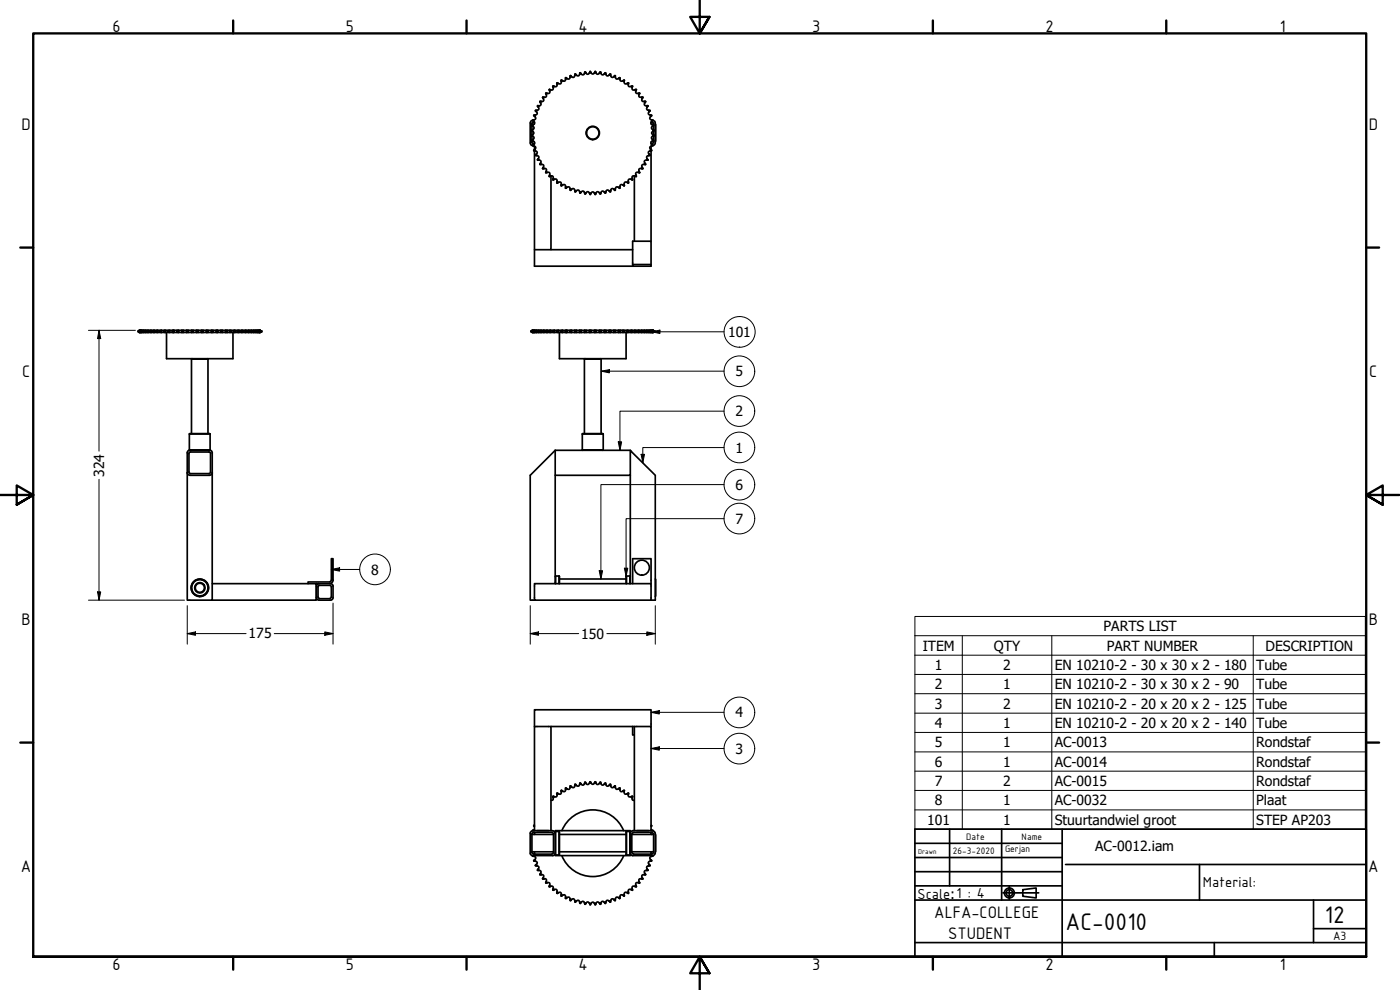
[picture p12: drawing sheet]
<svg xmlns="http://www.w3.org/2000/svg" width="420mm" height="297mm" viewBox="0 0 420 297" stroke-linecap="round" stroke-linejoin="round" font-family="sans-serif">
<!-- layer: Visible (ANSI) -->
<g fill="none" stroke="#000" stroke-width=".51">
<path d="M159.6 37.7v1.3M159.6 39.3v1.2M159.6 37.3h.7M159.8 39v.3M159.8 36.1l-.5 .3-.2 .5v6l.3 .6 .5 .3M159.9 36l.2 .4M159.9 39.4a.61 .61 0 0 1 .2 .8 .61 .61 0 0 1-.7 .4l.1 .1a.73 .73 0 0 1 .6 1l-.1 .1M159.9 37.5v.3M160 37.9a.62 .62 0 0 1 .2 .8 .62 .62 0 0 1-.8 .3l.5 .4M160.1 36.4l.4 .6-.4 .4M160.1 37.4l-.5 .2 .4 .3M160.1 34.7l.4 .2"/>
<path d="M160.2 36l-.1 .4M160.2 34.5h.3M160.2 34.5v.2M160.4 36.6l-.7 .2-.1 .7M160.5 34.9a.63 .63 0 0 1 .2 .9 .63 .63 0 0 1-.9 .2M160.6 34.5l-.1 .4M160.7 33.3l.2 .2M160.9 33.5a.58 .58 0 0 1 .3 .7 .58 .58 0 0 1-.7 .3M161.1 33.1l-.2 .4M161.4 31.7h.3M161.4 31.7l-.1 .1a.7 .7 0 0 1 .4 .7 .7 .7 0 0 1-.5 .6h-.5v.2M161.7 31.8l-.2 .3"/>
<path d="M162.1 30.4l.1 .4M162.2 30.8l.1 .1M162.2 30.9l.1 .6-.6 .2M162.4 30.5l-.2 .3M162.9 29.1l.1 .4M163 29.5l.1 .1M163.1 29.7a.59 .59 0 0 1-.2 .8 .59 .59 0 0 1-.8-.2M163.3 29.2l-.3 .3M163.9 27.9v.6a.59 .59 0 0 1-.2 .7 .59 .59 0 0 1-.8-.1M163.9 27.9l.4 .2M164.2 28l-.3 .3M165 27.3l-.1 .6-.5 .1"/>
<path d="M165.2 26.9l-.3 .3M166.3 25.9l-.3 .3M166.4 26l-.4-.2a.81 .81 0 0 1-.5 1.2l-.6-.2 .1 .6M167.5 25l-.3 .2M167.6 25.1l-.4-.2a.78 .78 0 0 1-.6 1.1l-.1-.1M168.5 24.6l-.3 .5h-.5M168.5 24.4v.2M168.8 24.2l-.3 .2M168.9 24.3l-.4-.3v.4M169.7 23.4v.5M169.7 23.4l.5 .2M169.7 23.8l-.2 .5-.6-.1"/>
<path d="M170.1 23.5l-.3 .2M171.1 23.2l-.3 .5-.6-.1M171.1 22.7v.5M171.5 22.9l-.4 .2M172.7 22.1l.2 .4a.63 .63 0 0 0 .9 .2 .63 .63 0 0 0 .2-.9l.4 .4M172.7 22.2h-.2a.68 .68 0 0 1-.3 1 .68 .68 0 0 1-.9-.5h-.2M172.9 22.5l-.4 .1M174.4 22.1l-.4 .1M175.8 21.9h-.3M177 21.8l.2-.4a.67 .67 0 0 0 .7 .8 .67 .67 0 0 0 .7-.7l.2-.1a.59 .59 0 0 0 .2 .8 .59 .59 0 0 0 .8-.2M177 21.8a.64 .64 0 0 1-.8 .5 .64 .64 0 0 1-.5-.7h-.1a.69 .69 0 0 1-.3 .7 .69 .69 0 0 1-.8-.1M177.3 21.8h-.3"/>
<path d="M178.5 21.8h.3M179.8 22l.3-.4 .3 .5M180 21.9h.3M181.4 22.1l.4 .1M181.6 21.8l.2 .1M181.6 21.8a.62 .62 0 0 1-.5 .6 .62 .62 0 0 1-.7-.3M181.7 21.8a.69 .69 0 0 0 .5 1 .69 .69 0 0 0 .9-.7M182.9 22.5l.3 .1M183.1 22.2h.2M183.3 22.2l.2 .9 .3 .1 .4-.2M184.3 22.9l.4 .2M184.7 22.7v.5"/>
<path d="M184.7 22.7l-.6 .3M184.7 23.2l.3 .5 .6-.1M185.5 23.6l.6-.2v.5M185.7 23.5l.3 .2M186.1 23.8l.2 .5 .6-.1M186.9 24.3l.4-.3v.4M187 24.2l.3 .2M187.3 24.4v.2M187.3 24.6l.2 .5h.6M188.3 25l.3 .3M188.7 24.9a.68 .68 0 0 0 0 1 .68 .68 0 0 0 1-.1l.2 .1-.2 .2M188.7 24.9l-.5 .2"/>
<path d="M189.5 25.9l.3 .3M189.7 26.1l.1 .8 .6 .1M190.6 26.9h.4l-.2 .5M190.6 26.9l-.2 .1M190.6 26.9l.2 .3M190.8 27.3l.1 .6 .5 .1M191.6 28l.3 .3M191.9 27.9l-.4 .2M191.9 27.9l.1 .1a.66 .66 0 0 0-.3 .7 .66 .66 0 0 0 .6 .5h.2M192.5 29.2l.3 .3M192.7 29.7a.59 .59 0 0 0 .2 .8 .59 .59 0 0 0 .8-.2M192.8 29.1l-.3 .1"/>
<path d="M192.9 29.1l.1 .2-.3 .3M193.4 30.5l.2 .3M193.5 30.8a.56 .56 0 0 0-.1 .7 .56 .56 0 0 0 .7 .2M193.7 30.4l-.2 .4M194.1 31.8l.2 .3M194.2 32.2a.58 .58 0 0 0 .1 .8 .58 .58 0 0 0 .7 .1M194.4 31.7l-.2 .5M194.4 31.7h-.3M194.7 33.1l.2 .4M194.9 33.5a.57 .57 0 0 0-.3 .6 .57 .57 0 0 0 .6 .4M195 33.1l.1 .2M195.1 33.3l-.2 .2"/>
<path d="M195.2 34.5h.3l-.2 .4M195.2 34.5l.1 .4M195.3 34.9a.57 .57 0 0 0-.3 .7 .57 .57 0 0 0 .6 .4M195.4 36.6l.6 .2 .2 .7h-.3M195.5 37.3h.7M195.6 36l.4 .2M195.6 36l.1 .4M195.7 36.4l-.4 .6 .4 .4M195.7 37.4l.2 .1M195.8 37.9l-.3 .5 .4 .4M195.8 38.8l.5 .2-.3 .3M195.9 37.5v.3"/>
<path d="M195.9 37.8l-.1 .1M195.9 39.4l-.3 .5 .4 .5M196 36.1l.5 .3 .2 .5v6l-.4 .6-.7 .3M196 36.2l-.3 .2M196 39v.3M196 39.3l-.1 .1M196.2 37.7v1.3M196.2 39.3v1.2M196.2 37.5l-.3 .3M196.7 37.3v5.2M159.6 42.3l.1 .6 .7 .3M159.6 40.8v1.2"/>
<path d="M159.6 42.5h.7M159.8 40.5v.3M159.8 43.7a.66 .66 0 0 1 .9 .3 .66 .66 0 0 1-.2 .9M159.9 42v.3M160 41.8l-.4 .3 .5 .3M160.1 42.4l.4 .4-.4 .6M160.1 43.4l-.3 .1M160.1 43.4l.1 .4M160.2 45.1v.1M160.2 45.3h.5M160.4 45.3v34.6h29.5M160.4 43.9v1"/>
<path d="M160.5 44.9l-.4 .2M160.5 44.9l.1 .3M160.7 46.5v.2h.5M160.7 45.3l.4 .2 .1 .3-.5 .7M160.9 46.3l.2 .4M161.2 46.7a.62 .62 0 0 1 .5 .6 .62 .62 0 0 1-.4 .6l.1 .2M161.4 48.1h.5M161.5 47.7l.2 .3M161.8 48.1l.5 .2-.1 .6M162 49.3l.1 .1M162.2 49l-.2 .3M162.2 49l.2 .3"/>
<path d="M162.3 48.9l-.1 .1M162.6 49.3l-.5 .1M162.6 49.3l.5 .2v.6M162.9 50.7a.59 .59 0 0 1 .8-.2 .59 .59 0 0 1 .2 .8M163 50.3l-.1 .4M163 50.3l.2 .3M163.1 50.2l-.1 .1M163.9 51.5l.3 .3M164 51.3l-.1 .6M164.1 51.7l-.2 .2M164.1 51.7h.2M164.4 51.7l.5 .1 .1 .6"/>
<path d="M164.9 53a.66 .66 0 0 1 1-.1 .66 .66 0 0 1 0 1M164.9 52.6v.4M164.9 52.6l.3 .2M165 52.4l-.1 .2M165.4 52.8v22.1h-5M166 53.6l.3 .2M166.3 53.8l-.4 .1M166.4 53.8h-.1M166.5 53.8a.62 .62 0 0 1 .7 .3 .62 .62 0 0 1-.1 .7h.4M167.2 54.5l.3 .3M167.6 54.7l-.1 .1M167.7 54.7h.5l.3 .7"/>
<path d="M168.5 55.4l.3 .2M168.5 55.4v.4l.4-.3M168.9 55.5a.61 .61 0 0 1 .8 .1 .61 .61 0 0 1 0 .8M169.8 56.1l.3 .2M170.1 56.2a.62 .62 0 0 1 .7-.1 .62 .62 0 0 1 .3 .6M170.1 56.2l-.2 .3-.2-.1M171.1 56.7l.4 .2M171.1 56.7l.2 .4M172.5 57a.61 .61 0 0 0-.7-.4 .61 .61 0 0 0-.5 .5M172.5 57.1l.2 .5M172.5 57.2l.4 .1M173 57.2l-.3 .4"/>
<path d="M173 57.2a.58 .58 0 0 1 .8 0 .58 .58 0 0 1 .2 .7l.2 .1 .2-.3M174 57.6l.4 .1M174.4 57.6v.1M174.5 57.6a.6 .6 0 0 1 .7-.2 .6 .6 0 0 1 .3 .8M175.5 57.9h.3M175.8 57.9a.59 .59 0 0 1 .7-.4 .59 .59 0 0 1 .5 .5M175.8 57.9l-.3 .3M177 58h.3M177 58v.3M177 58.3h.2M177.2 58.3a.67 .67 0 0 1 .7-.7 .67 .67 0 0 1 .7 .7M178.7 58.3h-.1"/>
<path d="M178.8 58v.3M178.8 58h-.3M179.8 57.8l-.5-.3-.5 .5M179.8 57.8l.5 .4M180.3 57.9h-.4M180.4 57.7l-.1 .5M181.4 57.7l-.6-.4-.4 .4M181.4 57.7l.2 .3M181.8 57.9l-.2 .1M181.8 57.6l-.4 .1M182.7 57.2a.62 .62 0 0 0-.7 0 .62 .62 0 0 0-.3 .7M182.8 57.2l.3 .4"/>
<path d="M183.2 57.2l-.3 .1M183.2 57.5l-.1 .1M183.3 57.1v.4M184.1 56.8l.4 .3M184.2 56.8l-.6-.2-.3 .4M184.7 56.7l-.4 .2M184.7 56.6v.4M184.7 57l-.2 .1M185.7 56.2l-.7-.1-.3 .5M186 56.1l-.3 .2M186.9 55.5l-.4-.1-.3 .1-.1 .9-.4-.2M187.3 55.4v.4l-.4-.3"/>
<path d="M187.3 55.4l-.3 .2M188.1 54.7h-.6l-.2 .7M188.2 54.7l.1 .1M188.3 54.8l.4 .1M188.6 54.5l-.3 .3M189.7 53.6l.2 .3M189.8 53.6l-.3 .3M189.9 53.9l-.1 .1a.7 .7 0 0 0-.7-.3 .7 .7 0 0 0-.5 .6l.1 .5M190.4 52.8v19.6M190.4 52.8l-.6 .1-.1 .7M190.8 52.4l.1 .2M190.8 52.6l-.2 .2"/>
<path d="M190.9 52.6v.4l-.5-.2M191.4 51.7l-.5 .1-.1 .6M191.5 51.7h.1M191.6 51.7l.3 .2M191.8 51.3v.2M191.8 51.5l.1 .4M191.8 51.5l-.2 .3M192.5 50.6l-.7 .1v.6M192.5 50.6l.3 .1M192.8 50.3l-.3 .3M193.2 49.3a.61 .61 0 0 0-.6 .5 .61 .61 0 0 0 .4 .7l-.1 .2M193.2 49.3l.5 .1"/>
<path d="M193.5 49l.2 .4M193.6 49l-.2 .3M193.9 48.1l-.5 .2 .1 .7M193.9 48.1h.5M194.2 47.5l.2 .6M194.3 47.7l-.2 .3M194.6 46.7h.4M194.6 46.7l-.5 .3 .1 .6M194.9 46.3l-.2 .4M195 45.3l-.3 .2-.1 .3 .5 .7-.1 .2M195.3 44.9l-.1 .3M195.3 44.9l.2 .4h-.4"/>
<path d="M195.4 43.9v1M195.4 45.3v27.1M195.5 42.5h.7M195.6 43.8a.57 .57 0 0 0-.6 .4 .57 .57 0 0 0 .3 .7M195.7 43.4l-.1 .4M195.7 42.4l.5-.1v.4l-.2 .3-.6 .2M195.7 43.4l.3 .1M195.7 42.4l-.4 .4 .4 .6M195.8 41.8l.1 .2M195.9 40.9l-.4 .4 .3 .5M195.9 42l.3 .3M195.9 42v.3"/>
<path d="M196 40.5v.3M196 40.4l.3 .4-.5 .1M196.2 40.8v1.2M165.4 74.9h24.5M189.9 79.4h5.5v.5h-5.5v-7.5h5.5v7M41.5 99.6l.3 .1h36.3l.3-.1M41.5 99.3l.3-.2h36.3l.3 .2M41.5 99.3v.3M41.5 99.6l.3 .1M41.8 99.6h.1M41.8 99.2l-.3 .1M41.8 99.3v.3"/>
<path d="M41.8 99.7h.1M41.8 99.3l.4-.2v.6l-.4-.1M42 99.2l-.3 .1 .3 .4-.2-.4M42.3 99.6l.2 .1M42.3 99.3l.3-.2v.6l-.3-.1M42.3 99.3v.3M42.4 99.1v.1M42.4 99.7h.1M42.5 99.1l-.2 .2M42.7 99.3h.1M42.7 99.6h.1M42.7 99.6l.3 .1"/>
<path d="M42.8 99.1v.6M42.8 99.3l.3-.2v.6l-.3-.1M43 99.1l-.3 .2M43.3 99.1v.6M43.4 99.6l.2 .1M43.4 99.3l.4-.2v.6l-.4-.1M43.4 99.3v.3M43.6 99.1l-.2 .2M43.9 99.1v.6M44.1 99.3h.1M44.1 99.6h.1M44.1 99.6l.2 .1"/>
<path d="M44.1 99.3v.3M44.1 99.3l.3-.2v.6l-.3-.1M44.3 99.1l-.2 .2M44.6 99.1v.6M44.9 99.3h.1M44.9 99.6h.1M44.9 99.6l.2 .1M44.9 99.3v.3M45 99.3l.3-.2v.6l-.3-.1M45 99.3v.3M45.1 99.1l-.2 .2M45.5 99.1v.6"/>
<path d="M45.8 99.3h.1M45.8 99.6h.1M45.8 99.6l.2 .1M45.8 99.3v.3M45.9 99.3l.3-.2v.6l-.3-.1M45.9 99.3v.3M46 99.1l-.2 .2M46.4 99.1v.6M46.9 99.3h.1M46.9 99.6h.1M46.9 99.6l.1 .1M46.9 99.3v.3"/>
<path d="M47 99.1l-.1 .2M47 99.3l.2-.2v.6l-.2-.1M47 99.3v.3M47.4 99.1v.6M47.9 99.3h.2M47.9 99.6h.2M47.9 99.6l.2 .1M47.9 99.3v.3M48.1 99.1l-.2 .2M48.1 99.3l.3-.2v.6l-.3-.1M48.1 99.3v.3M48.5 99.1v.6"/>
<path d="M49.1 99.3h.2M49.1 99.6h.2M49.1 99.6l.2 .1M49.1 99.3v.3M49.3 99.1l-.2 .2M49.3 99.3l.2-.2v.6l-.2-.1M49.3 99.3v.3M49.7 99.1v.6M50 99.7v7.9h19.9v-7.9M50.4 99.3h.2M50.4 99.6h.2M50.4 99.6l.1 .1"/>
<path d="M50.4 99.3v.3M50.5 99.1l-.1 .2M50.6 99.3l.2-.2v.6l-.2-.1M50.6 99.3v.3M51 99.1v.6M51.8 99.3h.1M51.8 99.6h.1M51.8 99.6v.1M51.8 99.3v.3M51.8 99.1v.2M51.9 99.3l.2-.2v.6l-.2-.1M51.9 99.3v.3"/>
<path d="M52.3 99.1v.6M53.1 99.3h.2M53.1 99.6h.2M53.1 99.1v.6M53.3 99.3l.2-.2v.6l-.2-.1M53.3 99.3v.3M53.7 99.1v.6M54.5 99.1v.6M54.6 99.3h.2M54.6 99.6h.2M54.6 99.1v.6M54.8 99.3l.1-.2v.6l-.1-.1"/>
<path d="M54.8 99.3v.3M55.1 99.1v.6M56.1 99.3h.2M56.1 99.6h.2M56.1 99.3l-.1-.2v.6l.1-.1M56.1 99.3v.3M56.3 99.3l.1-.2v.6l-.1-.1M56.3 99.3v.3M56.5 99.1v.6M57.5 99.1v.6M57.6 99.3h.2M57.6 99.6h.2"/>
<path d="M57.6 99.3l-.1-.2v.6l.1-.1M57.6 99.3v.3M57.8 99.3l.1-.2v.6l-.1-.1M57.8 99.3v.3M58 99.1v.6M58.9 99.1v.6M59.1 99.3h.2M59.1 99.6h.2M59.1 99.3l-.1-.2v.6l.1-.1M59.1 99.3v.3M59.3 99.3l.1-.2v.6l-.1-.1M59.3 99.3v.3"/>
<path d="M59.5 99.1v.6M60.4 99.1v.6M60.6 99.3h.2M60.6 99.6h.2M60.6 99.3l-.1-.2v.6l.1-.1M60.6 99.3v.3M60.8 99.3l.1-.2v.6l-.1-.1M60.8 99.3v.3M61.9 99.1v.6M62.1 99.3h.2M62.1 99.6h.2M62.1 99.3l-.1-.2v.6l.1-.1"/>
<path d="M62.1 99.3v.3M62.3 99.3l.1-.2v.6l-.1-.1M62.3 99.3v.3M62.4 99.1v.6M63.4 99.1v.6M63.6 99.3l.3-.2v.6l-.3-.1M63.6 99.3l-.1-.2v.6l.1-.1M63.6 99.3v.3M64.8 99.1v.6M65.1 99.3h.2M65.1 99.6h.2M65.1 99.3l-.1-.2v.6l.1-.1"/>
<path d="M65.1 99.3v.3M65.3 99.1v.6M66.2 99.1v.6M66.5 99.3h.2M66.5 99.6h.2M66.5 99.3l-.1-.2v.6l.1-.1M66.5 99.3v.3M66.7 99.1v.6M67.6 99.1v.6M67.9 99.3h.2M67.9 99.6h.2M67.9 99.3l-.1-.2v.6l.1-.1"/>
<path d="M67.9 99.3v.3M68.1 99.1v.2M68.1 99.3v.3M68.1 99.6v.1M68.9 99.1v.6M69.3 99.3h.2M69.3 99.6h.2M69.3 99.3l-.2-.2v.6l.2-.1M69.3 99.3v.3M69.4 99.1l.1 .2M69.5 99.3v.3M69.5 99.6l-.1 .1"/>
<path d="M70.2 99.1v.6M70.6 99.3h.1M70.6 99.6h.1M70.6 99.3l-.2-.2v.6l.2-.1M70.6 99.3v.3M70.6 99.1l.1 .2M70.7 99.3v.3M70.7 99.6l-.1 .1M71.4 99.1v.6M71.8 99.3h.1M71.8 99.6h.1M71.8 99.3l-.3-.2v.6l.3-.1"/>
<path d="M71.8 99.3v.3M71.8 99.1l.1 .2M71.9 99.3v.3M71.9 99.6l-.1 .1M72.5 99.1v.6M72.9 99.3h.2M72.9 99.6h.2M72.9 99.3l-.3-.2v.6l.3-.1M72.9 99.3v.3M72.9 99.1l.2 .2M73.1 99.3v.3M73.1 99.6l-.2 .1"/>
<path d="M73.5 99.1v.6M73.9 99.1l.2 .2M74 99.3h.1M74 99.6h.1M74 99.3l-.3-.2v.6l.3-.1M74 99.3v.3M74.1 99.3v.3M74.1 99.6l-.2 .1M74.4 99.1v.6M74.8 99.1l.2 .2M74.9 99.3h.1M74.9 99.6h.1"/>
<path d="M74.9 99.3l-.3-.2v.6l.3-.1M74.9 99.3v.3M75 99.3v.3M75 99.6l-.2 .1M75.2 99.1v.6M75.6 99.1l.2 .2M75.8 99.3h.1M75.8 99.6h.1M75.8 99.3l-.4-.2v.6l.4-.1M75.8 99.3v.3M75.8 99.6l-.2 .1M76 99.1v.6"/>
<path d="M76.3 99.1l.2 .2M76.5 99.6l-.2 .1M76.5 99.3l-.4-.2v.6l.4-.1M76.5 99.3v.3M76.6 99.1v.6M76.9 99.1l.3 .2M77.1 99.1v.6M77.2 99.3l-.4-.2v.6l.4-.1M77.2 99.3v.3M77.2 99.6l-.3 .1M77.4 99.1l.2 .2M77.5 99.1v.1"/>
<path d="M77.5 99.7h.1M77.6 99.6l-.2 .1M77.6 99.3l-.3-.2v.6l.3-.1M77.6 99.3v.3M77.7 99.1l.3 .2M77.9 99.2l.4 .1M78 99.3h.1M78 99.3v.3M78 99.3l-.3-.2v.6l.3-.1M78 99.2l.4 .1M78 99.7h.1M78.3 99.3v.3"/>
<path d="M78.4 99.6h-.5M159.8 99.7h36.2M159.8 99.7h.1M159.8 99.1l-.2 .2 .2 .4M159.8 99.3l.3-.2v.6zM159.9 99.2l-.5 .1v.3h.5M160.2 99.6l.3 .1M160.2 99.3l.3-.2v.6l-.3-.1M160.2 99.3v.3M160.3 99.1v.1M160.3 99.7h.1M160.5 99.1l-.3 .2"/>
<path d="M160.7 99.6l.2 .1M160.7 99.3v.3M160.7 99.3l.3-.2v.6l-.3-.1M160.7 99.1v.6M160.9 99.1l-.2 .2M161.2 99.1v.6M161.3 99.6l.2 .1M161.3 99.3v.3M161.3 99.3h.1M161.3 99.6h.1M161.4 99.3l.3-.2v.6l-.3-.1M161.4 99.3v.3"/>
<path d="M161.5 99.1l-.2 .2M161.9 99.1v.6M162 99.6l.2 .1M162 99.3v.3M162 99.3h.1M162 99.6h.1M162.1 99.3l.3-.2v.6l-.3-.1M162.1 99.3v.3M162.2 99.1l-.2 .2M162.6 99.1v.6M162.8 99.6l.2 .1M162.8 99.3v.3"/>
<path d="M162.8 99.3h.1M162.8 99.6h.1M162.9 99.3l.3-.2v.6l-.3-.1M162.9 99.3v.3M163 99.1l-.2 .2M163.4 99.1v.6M163.8 99.6l.1 .1M163.8 99.3v.3M163.8 99.3h.1M163.8 99.6h.1M163.9 99.1l-.1 .2M163.9 99.3l.2-.2v.6l-.2-.1"/>
<path d="M163.9 99.3v.3M164.3 99.1v.6M164.8 99.6l.1 .1M164.8 99.3v.3M164.8 99.3h.1M164.8 99.6h.1M164.9 99.1l-.1 .2M164.9 99.3l.3-.2v.6l-.3-.1M164.9 99.3v.3M165.4 99.1v.6M165.9 99.6l.1 .1M165.9 99.3v.3"/>
<path d="M165.9 99.3h.2M165.9 99.6h.2M166 99.1l-.1 .2M166.1 99.3l.2-.2v.6l-.2-.1M166.1 99.3v.3M166.4 99.1v.6M167.1 99.6l.1 .1M167.1 99.3v.3M167.1 99.3h.2M167.1 99.6h.2M167.2 99.1l-.1 .2M167.3 99.3l.2-.2v.6l-.2-.1"/>
<path d="M167.3 99.3v.3M167.6 99.1v.6M167.9 99.7v7.9h20v-7.9M168.3 99.6l.2 .1M168.3 99.3v.3M168.3 99.3h.2M168.3 99.6h.2M168.5 99.1l-.2 .2M168.5 99.3l.3-.2v.6l-.3-.1M168.5 99.3v.3M168.9 99.1v.6M169.7 99.6v.1"/>
<path d="M169.7 99.3v.3M169.7 99.3h.2M169.7 99.6h.2M169.7 99.1v.2M169.9 99.3l.2-.2v.6l-.2-.1M169.9 99.3v.3M170.2 99.1v.6M171.1 99.1v.6M171.1 99.1v.2h.2M171.3 99.6h-.2v.1M171.3 99.3l.1-.2v.6l-.1-.1M171.3 99.3v.3"/>
<path d="M171.6 99.1v.6M172.5 99.1v.6M172.5 99.3h.2M172.5 99.6h.2M172.7 99.3l.2-.2v.6l-.2-.1M172.7 99.3v.3M173 99.1v.6M173.9 99.1v.6M174 99.1v.6M174 99.3h.2M174 99.6h.2M174.2 99.3l.2-.2v.6l-.2-.1"/>
<path d="M174.2 99.3v.3M174.4 99.1v.6M175.5 99.3v-.2l-.1 .6 .1-.1M175.5 99.3v.3M175.5 99.3h.2M175.5 99.6h.2M175.7 99.3l.1-.2v.6l-.1-.1M175.7 99.3v.3M176 99.1v.6M176.8 99.1v.6M177 99.3v-.2v.6v-.1M177 99.3v.3"/>
<path d="M177 99.3h.2M177 99.6h.2M177.2 99.3l.1-.2v.6l-.1-.1M177.2 99.3v.3M177.4 99.1v.6M178.4 99.1v.6M178.6 99.3l-.2-.2v.6l.2-.1M178.6 99.3v.3M178.6 99.3h.2M178.6 99.6h.2M178.8 99.3v.3M178.8 99.1h17.2"/>
<path d="M178.8 99.1l-19 .1M178.8 99.1v.2M178.8 99.1v.6v-.1M178.9 99.1v.6M179.8 99.1v.6M180.1 99.3l-.1-.2v.6l.1-.1M180.1 99.3v.3M180.1 99.3h.2M180.1 99.6h.2M180.3 99.3v-.2v.6v-.1M180.3 99.3v.3M181.3 99.1v.6"/>
<path d="M181.6 99.3l-.2-.2v.6l.2-.1M181.6 99.3v.3M181.6 99.3h.1M181.6 99.6h.1M181.7 99.3l.1-.2v.6l-.1-.1M181.7 99.3v.3M181.9 99.1v.6M182.8 99.1v.6M183.1 99.3l-.2-.2v.6l.2-.1M183.1 99.3v.3M183.1 99.3h.2M183.1 99.6h.2"/>
<path d="M183.3 99.1v.6M184.1 99.1v.6M184.5 99.3l-.2-.2v.6l.2-.1M184.5 99.3v.3M184.5 99.3h.2M184.5 99.6h.2M184.7 99.1v.6M185.5 99.1v.6M185.9 99.3l-.2-.2v.6l.2-.1M185.9 99.3v.3M185.9 99.3h.2M185.9 99.6h.2"/>
<path d="M186.1 99.1v.6M186.9 99.1v.6M187.3 99.3l-.3-.2v.6l.3-.1M187.3 99.3v.3M187.3 99.3h.1M187.3 99.6h.1M187.3 99.1l.1 .2M187.4 99.3v.3M187.4 99.6l-.1 .1M188.2 99.1v.6M188.5 99.3l-.2-.2v.6l.2-.1M188.5 99.3v.3"/>
<path d="M188.5 99.3h.2M188.5 99.6h.2M188.6 99.1l.1 .2M188.7 99.3v.3M188.7 99.6l-.1 .1M189.3 99.1v.6M189.7 99.3l-.2-.2v.6l.2-.1M189.7 99.3v.3M189.7 99.1l.2 .2M189.7 99.3h.2M189.7 99.6h.2M189.9 99.3v.3"/>
<path d="M189.9 99.6l-.2 .1M190.4 99.1v.6M190.9 99.3l-.3-.2v.6l.3-.1M190.9 99.3v.3M190.9 99.1l.1 .2M190.9 99.3h.1M190.9 99.6h.1M191 99.3v.3M191 99.6l-.1 .1M191.5 99.1v.6M191.8 99.1l.2 .2M191.9 99.3l-.3-.2v.6l.3-.1"/>
<path d="M191.9 99.3v.3M191.9 99.3h.1M191.9 99.6h.1M192 99.3v.3M192 99.6l-.2 .1M192.4 99.1v.6M192.8 99.1l.2 .2M192.8 99.3l-.3-.2v.6l.3-.1M192.8 99.3v.3M192.8 99.3h.2M192.8 99.6h.2M193 99.3v.3"/>
<path d="M193 99.6l-.2 .1M193.2 99.1v.6M193.5 99.1l.3 .2M193.7 99.3l-.3-.2v.6l.3-.1M193.7 99.3v.3M193.7 99.3h.1M193.7 99.6h.1M193.8 99.3v.3M193.8 99.6l-.3 .1M193.9 99.1v.6M194.2 99.1l.3 .2M194.4 99.3l-.3-.2v.6l.3-.1"/>
<path d="M194.4 99.3v.3M194.4 99.3h.1M194.4 99.6h.1M194.5 99.6l-.3 .1M194.6 99.1v.6M194.9 99.1l.2 .2M195 99.3l-.2-.2v.6l.2-.1M195 99.3v.3M195 99.3h.1M195 99.6h.1M195.1 99.1v.1M195.1 99.6v.1"/>
<path d="M195.1 99.3v.3M195.1 99.6l-.2 .1M195.3 99.1l.2 .2M195.5 99.1v.1M195.5 99.7h.1M195.5 99.3l-.3-.2v.6l.3-.1M195.5 99.3v.3M195.5 99.6l-.2 .1M195.7 99.1l.3 .2M195.9 99.3l-.3-.2v.6l.4-.1M195.9 99.1v.1M195.9 99.3v.4"/>
<path d="M195.9 99.1l.3 .2M195.9 99.3h.1M196 99.3v.3M196 99.6l-.3 .1M196 99.1l.3 .2-.3 .4M196 99.1v.1M196 99.7h.1M196.2 99.6l-.3 .1M196.2 99.3v.3M196.2 99.3h.1M196.2 99.6h.1M57.5 107.7h4.9"/>
<path d="M57.5 107.7v22.4M57.6 107.6l-.1 .1M62.3 107.6l.1 .1M62.4 107.7v22.4M175.4 107.7v22.4M175.4 107.7h5M175.5 107.6l-.1 .1M180.3 107.6l.1 .1M180.4 107.7v22.4M56.8 130.2h6.3M56.8 135h6.3M56.8 135l.2 .1"/>
<path d="M56.8 130.2v4.8M56.9 135.7h6.1l.2 .2-.1 6-.2 .2h-5.9l-.2-.2-.1-6zM57 135.1l-.4 .1-.4 .4v6.2M57 135.1h5.9M62.9 135.1l.4 .1 .4 .4v6.2M63.1 135l-.2 .1M63.1 130.2v4.8M166.6 135.1l-7.5 7.5v37.5h1.3M166.6 135.1v7.5h22.6v-7.5l7.5 7.5v37.5h-1.3M166.6 135.1h22.6M174.8 130.2h6.2M174.8 135h6.2"/>
<path d="M174.8 135l.1 .1M174.8 130.2v4.8M181 135l-.1 .1M181 130.2v4.8M56.2 141.8l.2 .6 .6 .2h5.9l.6-.2 .2-.6M56.2 141.8v38.3h7.5v-38.3M166.6 142.6v32.5M189.2 142.6v32.5M63.7 175.1h31.2v5h-31.2M94.9 175.1h4.3l.5 .2 .2 .5M95 179.3l.2 .6 .5 .2M95.7 175.1l-.5 .2-.2 .5"/>
<path d="M95.9 175.6l-.5 .5v3l.5 .5M95.9 175.6h3.1l.4 .3v3.2l-.4 .5M95.9 179.6h3M98.9 174.6h-6.4v.5M99 174.5l.4-.4v-6.5h.5v6.5a.98 .98 0 0 1-.9 1M99.9 179.3l-.2 .6-.5 .2h-3.5M99.9 175.8v3.6M160.4 175.1h35v5h-35zM166.8 172.8v2.3M167.8 172.8l-1.2 .2M167.8 172.8l.1 2.3M167.8 172.8v2.3"/>
<path d="M167.9 173.7h20M188 172.8v2.3M189 172.8l-1.1 .2v2.1M189 172.8v2.3M189 172.8l.2 .2M189.9 175.1v-7.5h5.5v7.5M196.7 173.7v5.2M160.4 218v-5h35v5M165.4 218h25M189.9 218v2.5h.5M166 239.5l-.1 .5-.5 .1M166.3 239l-.3 .3"/>
<path d="M166.4 239.1l-.5-.1 .2 .4M167.5 238.1l-.3-.1a.78 .78 0 0 1-.6 1.1l-.1-.1M167.5 238.1l.1 .1M167.5 238.1l-.3 .3M168.8 237.3l-.3 .2M168.8 237.3l-.3-.1a.76 .76 0 0 1-.6 1.1l-.2-.1M168.8 237.3l.1 .1M169.7 236.5v.5M169.7 237l-.2 .5-.6-.1M170.1 236.6l-.3 .2M171.1 235.8a.67 .67 0 0 1-.3 1 .67 .67 0 0 1-.9-.4l-.2 .1M171.3 235.8a.61 .61 0 0 0 .5 .5 .61 .61 0 0 0 .7-.4"/>
<path d="M171.3 235.8l-.2 .1M171.5 236l-.4 .2M172.5 235.3v.3M172.5 235.6v.2M172.9 235.6l-.4 .1M174 235.3a.68 .68 0 0 1-.7 .6 .68 .68 0 0 1-.7-.6h-.1M174 234.9v.4M174 235l.4 .2M174.4 235.2l-.4 .1M174.4 235.2v.1M175.4 235.2l-.4 .4-.5-.3M175.8 235h-.3"/>
<path d="M175.9 235.1a.62 .62 0 0 0 .8 .2 .62 .62 0 0 0 .3-.7h.2a.67 .67 0 0 0 .7 .7 .67 .67 0 0 0 .7-.7h.2a.59 .59 0 0 0 .2 .7 .59 .59 0 0 0 .8-.2M176 235.1l-.3-.4-.3 .5M177.3 234.9h-.3M178.5 234.9h.3M179.8 235.1l.3-.4 .3 .5M180 235h.3M180.4 235.2l.4 .4 .6-.4M181.4 235.2l.4 .1M181.6 234.9l.2 .1M181.6 234.9l-.2 .3M181.7 234.9l.1 .4M181.8 235.3a.64 .64 0 0 0 .6 .6 .64 .64 0 0 0 .7-.6h.2"/>
<path d="M182.9 235.6l.3 .1M183.3 235.3v.5M183.3 235.9l.3 .4 .6-.2M184.3 236l.4 .2M184.5 235.8l.2 .1M184.5 235.8l-.4 .3M184.7 235.8v.5M184.7 236.3a.62 .62 0 0 0 .6 .6 .62 .62 0 0 0 .6-.5l.2 .6M185.7 236.6l.3 .2M186.1 237l.2 .5 .6-.1M186.9 237.4l.4-.2a.69 .69 0 0 0 .1 .7 .69 .69 0 0 0 .7 .3M187 237.3l.3 .2"/>
<path d="M188.3 238.1l-.1 .1M188.3 238.1l.3 .3M188.7 238a.68 .68 0 0 0 0 1.1 .68 .68 0 0 0 1-.2l.2 .1-.2 .3M188.7 238l-.4 .1M189.5 239l.3 .3M189.7 239.5l.1 .5 .5 .1M189.7 239.3v.1M159.6 250.4h6.5M159.6 255.6h6.5M159.6 250.2v5.6M159.6 255.7l.5 .5M159.8 256.9a.63 .63 0 0 1 .9 .2 .63 .63 0 0 1-.2 .9"/>
<path d="M159.8 256.7l.1 .2M159.9 249.3l-.6 .2-.2 .5v6l.2 .5 .6 .2h6l.5-.2 .2-.5M159.9 249.1l-.1 .2M159.9 249.2h6M160.1 249.8l-.5 .5M160.1 247.8l.3 .2M160.1 256.3h5.5M160.1 249.7h5.5M160.2 256.7v.2M160.2 258.2v.2M160.2 249.1v.2M160.2 258.4l.9 .2 .1 .3-.2 .4"/>
<path d="M160.2 247.6h.2M160.2 247.6v.2M160.3 255.6l.1 .6M160.4 249.8l-.1 .6M160.4 249l-.6 .1M160.4 249.2v-31.2h5v31.2M160.5 258l-.4 .2M160.5 258l.1 .4M160.7 259.6v.2M160.7 259.8h.5M160.9 259.4l-.2 .2M160.9 259.4l.2 .4"/>
<path d="M161 259.3l-.1 .1M161.2 259.8a.62 .62 0 0 1 .5 .6 .62 .62 0 0 1-.4 .6l.9 .3 .2 .3-.2 .4M165.6 249.8l.5 .5M165.9 249.3l.5 .2 .2 .5M166.1 255.7l-.5 .5M166.1 250.2v5.6M166.6 256.4v.3h22.6v-.3M166.6 249.6v-.4h22.6v.4M166.6 249.6v6.8M166.6 256.4l.2 .1M166.8 249.5v7M166.8 249.5h1"/>
<path d="M166.8 256.5h1M166.8 249.5l-.2 .1M167.8 249.5v7M167.9 250.4h20M167.9 255.6h20M168.6 256.8a10 10 0 0 0 9.3 6.2 10 10 0 0 0 9.3-6.2M168.6 249.2a10 10 0 0 1 9.3-6.2 10 10 0 0 1 9.3 6.3M188 249.5v7M188 249.5h1M188 256.5h1M189 249.5v7M189 249.5l.2 .1"/>
<path d="M189.2 249.6v6.8M189.2 256.4l-.2 .1M189.2 256l.2 .5 .5 .2h6l.5-.2 .2-.5M189.6 250.4h6.6M189.6 255.6h6.6M189.6 250.2v5.6M189.7 255.7l.5 .5M189.9 249.2h6M189.9 249.3l-.5 .2-.2 .5M190.1 256.3h5.5M190.1 249.7h5.5M190.2 249.8l-.5 .5"/>
<path d="M190.4 249.2v-31.2h5v31.2M194.6 259.8h.4M194.6 259.8l-.5 .3 .1 .6M194.8 259.3l.1 .1M194.9 259.4l-.2 .4M194.9 259.4l.2 .2M195.1 259.6l-.1 .2M195.3 258l-.1 .4M195.3 258l.2 .4M195.4 247.6l.2 .2-.2 .2M195.4 249l.2 .1M195.4 249.8l.1 .6"/>
<path d="M195.5 255.6l-.1 .6M195.5 258.4l-.8 .2-.1 .3 .2 .4M195.6 256.9a.57 .57 0 0 0-.6 .4 .57 .57 0 0 0 .3 .7M195.6 249.1l.4 .2M195.6 249.1v.2M195.6 249.8l.5 .5M195.6 256.8v.1M195.9 249.3l.5 .2 .2 .5M196 256.8l-.4 .1M196.1 255.7l-.5 .5M196.2 250.2v5.6M196.7 250.4v5.2"/>
<path d="M196.7 250v6M161.5 260.8l.2 .3M162.1 262.5a.61 .61 0 0 1 .8-.1 .61 .61 0 0 1 .2 .8M162.2 262.1l-.1 .4M162.2 262.1l.2 .3M162.3 262l-.1 .1M163 263.4l-.1 .4 .5-.1M163 263.4l.2 .3M163.1 263.3l-.1 .1M163.4 263.7a.63 .63 0 0 1 .6 .4 .63 .63 0 0 1-.2 .7h.3M163.9 264.6l.3 .3M164.1 264.8h.2"/>
<path d="M164.4 264.8l.5 .1 .1 .6M164.9 265.7v.4a.59 .59 0 0 1 .7-.3 .59 .59 0 0 1 .4 .7M164.9 265.7l.3 .3M165 265.5l-.1 .2M166 266.7l.3 .3M166.1 266.6l-.2 .4 .4-.1M166.4 266.9h-.1M166.5 266.9a.62 .62 0 0 1 .7 .3 .62 .62 0 0 1-.1 .8l.5-.2M167.2 267.6l.3 .3M167.7 267.8h.5l.3 .7M168.5 268.5l.3 .2M168.5 268.5l-.2 .3"/>
<path d="M168.9 268.6l-.5 .2M168.9 268.6a.61 .61 0 0 1 .8 .1 .61 .61 0 0 1 0 .8M169.8 269.2l.3 .2M170.1 269.4l-.2 .2-.2-.1M170.2 269.3a.6 .6 0 0 1 .8 .1 .6 .6 0 0 1 .1 .8h.1a.75 .75 0 0 1 1.2-.2l.1 .3M170.2 269.3l-.1 .1M171.1 269.8l.4 .2M172.5 270.3l.1 .4a.71 .71 0 0 1 .6-.5 .71 .71 0 0 1 .7 .4l.1 .4 .2 .1 .2-.3M172.5 270.3l.4 .1M174 270.7l.4 .1M174.4 270.7v.1M174.5 270.7l.5-.3 .4 .4"/>
<path d="M175.4 270.8l.1 .5 .3-.3M175.5 271h.3M175.9 270.9l.5-.3 .4 .4M176 270.9l-.2 .1M176.8 270.9l.4 .5a.67 .67 0 0 1 .7-.7 .67 .67 0 0 1 .7 .7l.3-.5M177 271.1h.3M178.8 271.1h-.3M179.8 270.9l-.5-.3-.4 .4M180.3 271h-.4M180.4 270.8l-.3 .5-.3-.4M181.4 270.8l-.6-.4-.4 .4M181.4 270.8l.2 .3"/>
<path d="M181.8 271l-.2 .1M181.8 270.7l-.4 .1M183.2 270.3l-.3 .1M183.2 270.7a.73 .73 0 0 0-.9-.6 .73 .73 0 0 0-.6 .9M184.1 269.9l.6 .3M184.2 269.9l-.4-.2-.3 .1-.2 .8M184.7 269.8l-.4 .2M184.7 269.7v.5M185.5 269.3l.2 .1M185.6 269.3l-.6-.1-.3 .5M185.7 269.4l.2 .2M186 269.2l-.3 .2"/>
<path d="M186.1 269.5l-.2 .1M186.9 268.6l-.4-.1-.3 .1-.1 .9M186.9 268.6l.5 .2M187.3 268.5l.1 .3M187.3 268.5l-.3 .2M188.1 267.8h-.6l-.2 .7M188.2 267.8l.5 .2M188.6 267.6l-.3 .3M189.7 267.1a.69 .69 0 0 0-1-.2 .69 .69 0 0 0 0 1.1M189.7 266.7v.4M189.7 266.6v.1M189.8 266.7l-.3 .3"/>
<path d="M190.4 265.9l-.6 .1-.1 .5M190.4 265.9l.2 .1M190.8 265.5l.1 .2M190.8 265.7l-.2 .3M190.9 265.7v.3h-.3M191.4 264.8l-.5 .1-.1 .6M191.5 264.8h.1M191.8 264.6l-.2 .3M192.3 263.7a.62 .62 0 0 0-.6 .4 .62 .62 0 0 0 .3 .7l-.1 .2-.3-.2M192.4 263.7h.1M192.7 263.3l.3 .3-.5 .1M192.8 263.4l-.3 .3"/>
<path d="M193.4 262.4l-.7 .2v.6M193.4 262.4l.3 .1M193.5 262.1l.2 .4M193.6 262.1l-.2 .3M194.2 260.7v.1M194.2 260.8l.2 .4M194.3 260.8l-.2 .3M194.4 261.2l-.9 .1-.1 .3 .1 .5"/>
<circle cx="177.9" cy="39.9" r="2"/>
<circle cx="177.9" cy="39.9" r="1.87"/>
<circle cx="60" cy="176.4" r="1.56"/>
<circle cx="60" cy="176.4" r="1.37"/>
<circle cx="60" cy="176.4" r="2.44"/>
<circle cx="60" cy="176.4" r="2.57"/>
<circle cx="60" cy="176.4" r="2.64"/>
<circle cx="192.6" cy="170.3" r="2.25"/>
</g>
<g fill="#000">
<circle cx="41.5" cy="99.6" r=".25"/>
<circle cx="41.5" cy="99.3" r=".25"/>
<circle cx="41.7" cy="99.3" r=".25"/>
<circle cx="41.7" cy="99.6" r=".25"/>
<circle cx="42.1" cy="99.7" r=".25"/>
<circle cx="42.1" cy="99.1" r=".25"/>
<circle cx="51.8" cy="99.7" r=".25"/>
<circle cx="51.8" cy="99.1" r=".25"/>
<circle cx="68.1" cy="99.1" r=".25"/>
<circle cx="68.1" cy="99.7" r=".25"/>
<circle cx="77.8" cy="99.7" r=".25"/>
<circle cx="77.8" cy="99.1" r=".25"/>
<circle cx="78.4" cy="99.3" r=".25"/>
<circle cx="78.4" cy="99.6" r=".25"/>
<circle cx="159.4" cy="99.6" r=".25"/>
<circle cx="159.4" cy="99.3" r=".25"/>
<circle cx="159.6" cy="99.6" r=".25"/>
<circle cx="159.6" cy="99.3" r=".25"/>
<circle cx="159.8" cy="99.6" r=".25"/>
<circle cx="159.8" cy="99.3" r=".25"/>
<circle cx="160.1" cy="99.7" r=".25"/>
<circle cx="160.1" cy="99.1" r=".25"/>
<circle cx="169.7" cy="99.7" r=".25"/>
<circle cx="169.7" cy="99.1" r=".25"/>
<circle cx="186.1" cy="99.1" r=".25"/>
<circle cx="186.1" cy="99.7" r=".25"/>
<circle cx="195.7" cy="99.1" r=".25"/>
<circle cx="195.7" cy="99.7" r=".25"/>
<circle cx="196.3" cy="99.6" r=".25"/>
<circle cx="196.3" cy="99.3" r=".25"/>
</g>
<!-- layer: Symbol (ANSI) -->
<g fill="none" stroke="#000" stroke-width=".3">
<path d="M195.5 99.6l2.6-.6v1.1zM195.5 99.6h21.8M221.9 95a4.6 4.6 0 0 1 4.7 4.5 4.6 4.6 0 0 1-4.6 4.7M221.9 95a4.6 4.6 0 0 0-4.6 4.6 4.6 4.6 0 0 0 4.6 4.6M180.4 111.4l2.5-.5v1zM180.4 111.4h36.9M221.9 104.1h.1M185.5 132.6h1.1l-.5 2.5zM192.4 136.3h1l-.5 2.6zM217.3 123.4h-31.2v11.7M217.3 134.3h-24.4v4.6M217.3 155.6h-29.4v17.4"/>
<path d="M217.3 145.4h-37v28.3M99.4 170.9l2.5-.5v1zM99.4 170.9h8.5M179.8 171.2h1l-.5 2.5zM187.4 170.5h1l-.5 2.5zM274.6 190.7v-5.7h135.2v5.7M274.6 190.7h135.2v5.9M274.6 190.7v58.1h135.2v-52.2M274.6 196.6h135.2M288.8 190.7v58.1M315.7 190.7v58.1M376.1 190.7v58.1"/>
<path d="M195.4 213.7l2.5-.5v1zM195.4 213.7h21.9M274.6 202.4h135.2M274.6 208.1h135.2M274.6 214h135.2M274.6 219.8h135.2M195.4 224.6l2.5-.5v1zM195.4 224.6h21.9M274.6 225.6h135.2M274.6 231.4h135.2M274.6 237.2h135.2M274.6 243h135.2"/>
<circle cx="221.9" cy="111.4" r="4.6"/>
<circle cx="221.9" cy="134.3" r="4.6"/>
<circle cx="221.9" cy="123.3" r="4.6"/>
<circle cx="221.9" cy="155.6" r="4.6"/>
<circle cx="221.9" cy="145.4" r="4.6"/>
<circle cx="112.6" cy="170.8" r="4.6"/>
<circle cx="221.9" cy="213.8" r="4.6"/>
<circle cx="221.9" cy="224.6" r="4.6"/>
</g>
<!-- layer: Border (ISO) -->
<g fill="none" stroke="#000" stroke-width=".7">
<path d="M70 6.1v3.9M140 6.1v3.9M210 0v10l-2.9-4.9h5.8l-2.9 4.9 2.9-4.9M280 6.1v3.9M350 6.1v3.9M6.1 74.3h3.9M410 74.3h3.9M0 148.5h10l-5-2.8v5.7l5-2.9-5 2.9M420 148.5h-10l5-2.8v5.7l-5-2.9 5 2.9M6.1 222.8h3.9M410 222.8h3.9M10 287.1v-277.1h400v277.1h-400h400"/>
<path d="M70 287.1v3.8M140 287.1v3.8M212.9 292l-2.9-4.9 2.9 4.9h-5.8l2.9-4.9v9.9M280 287.1v3.8M350 287.1v3.8"/>
</g>
<!-- layer: Title (ANSI) -->
<path d="M319.8 259.4h90.2M360 259.4v10.7" fill="none" stroke="#000" stroke-width=".51"/>
<!-- layer: Title (ISO) -->
<g fill="none" stroke="#000" stroke-width=".51">
<path d="M274.6 248.8h135.4v38.3h-135.4zM274.6 253h44.2M274.6 257.3h44.2M285 248.8v17M300.6 248.8v21.3M318.8 248.8v38.3M274.6 261.5h44.2M274.6 265.8h44.2M274.6 270.1h135.4M301 267.9h10.7M302.9 266v3.9M307 266.9l4-.5v3l-4-.5z"/>
<path d="M394.2 278.6h15.8M394.2 270.1v12.7M274.6 282.8h135.4M364.4 282.8v4.3"/>
<circle cx="302.9" cy="267.9" r="1.49"/>
<circle cx="302.9" cy="267.9" r=".98"/>
</g>
<!-- layer: Symbol (ANSI) -->
<g fill="#000">
<path d="M195.5 99.6l2.6-.6v1.1z" fill-rule="evenodd"/>
<path d="M180.4 111.4l2.5-.5v1z" fill-rule="evenodd"/>
<path d="M185.5 132.6h1.1l-.5 2.5z" fill-rule="evenodd"/>
<path d="M192.4 136.3h1l-.5 2.6z" fill-rule="evenodd"/>
<path d="M99.4 170.9l2.5-.5v1z" fill-rule="evenodd"/>
<path d="M179.8 171.2h1l-.5 2.5z" fill-rule="evenodd"/>
<path d="M187.4 170.5h1l-.5 2.5z" fill-rule="evenodd"/>
<path d="M195.4 213.7l2.5-.5v1z" fill-rule="evenodd"/>
<path d="M195.4 224.6l2.5-.5v1z" fill-rule="evenodd"/>
</g>
<!-- layer: Dimension (ANSI) -->
<g fill="none" stroke="#000" stroke-width=".3">
<path d="M26.5 99.1h14.1M29.7 99.1l.5 2.5h-.9zM29.7 99.1v36.3M29.7 143.8v36.3M29.3 177.6h.9l-.5 2.5zM26.5 180.1h28.9M56.2 190.1l2.5-.5v1zM56.2 190.1h17.7M56.2 181.7v11.6M82.3 190.1h17.6M97.5 189.6l2.4 .5-2.4 .5zM99.9 181v12.3"/>
<path d="M159.1 190.1l2.5-.5v1zM159.1 190.1h14.6M159.1 181.7v11.6M182.1 190.1h14.6M194.1 189.6l2.6 .5-2.6 .5zM196.7 181.7v11.6"/>
</g>
<g fill="#000">
<path d="M29.7 99.1l.5 2.5h-.9z" fill-rule="evenodd"/>
<path d="M29.3 177.6h.9l-.5 2.5z" fill-rule="evenodd"/>
<path d="M56.2 190.1l2.5-.5v1z" fill-rule="evenodd"/>
<path d="M97.5 189.6l2.4 .5-2.4 .5z" fill-rule="evenodd"/>
<path d="M159.1 190.1l2.5-.5v1z" fill-rule="evenodd"/>
<path d="M194.1 189.6l2.6 .5-2.6 .5z" fill-rule="evenodd"/>
</g>
<g font-size="7.7">
<text x="319.8" y="278.9">AC-0010</text>
<text x="397.6" y="276.8">12</text>
</g>
<g font-size="5.4">
<text x="33.8" y="9.6">6</text>
<text x="103.8" y="9.6">5</text>
<text x="173.6" y="9.6">4</text>
<text x="243.8" y="9.6">3</text>
<text x="313.8" y="9.6">2</text>
<text x="384.1" y="9.6">1</text>
<text x="6.5" y="38.9">D</text>
<text x="410.8" y="38.9">D</text>
<text x="6.6" y="113.1">C</text>
<text x="410.9" y="113.1">C</text>
<text x="6.5" y="187.4">B</text>
<text x="410.8" y="187.4">B</text>
<text x="6.3" y="261.7">A</text>
<text x="410.6" y="261.7">A</text>
<text x="280.4" y="275.5">ALFA-COLLEGE</text>
<text x="284.5" y="281.7">STUDENT</text>
<text x="33.8" y="290.9">6</text>
<text x="103.8" y="290.9">5</text>
<text x="173.6" y="290.9">4</text>
<text x="243.8" y="290.9">3</text>
<text x="313.8" y="290.9">2</text>
<text x="384.1" y="290.9">1</text>
</g>
<g font-size="4.7">
<text x="275.4" y="269.6">Scale</text>
<text x="361" y="266.1">Material:</text>
</g>
<g font-size="4.2">
<text x="218.5" y="101.1">101</text>
<text x="220.7" y="112.9">5</text>
<text x="220.7" y="124.9">2</text>
<text x="220.7" y="135.8">1</text>
<text x="31.2" y="143.1" transform="rotate(-90 31.2 143.1)">324</text>
<text x="220.7" y="147">6</text>
<text x="220.7" y="157.1">7</text>
<text x="111.4" y="172.4">8</text>
<text x="74.6" y="191.6">175</text>
<text x="174.4" y="191.6">150</text>
<text x="331.2" y="189.4">PARTS LIST</text>
<text x="276.9" y="195.2">ITEM</text>
<text x="298.3" y="195.2">QTY</text>
<text x="332.2" y="195.2">PART NUMBER</text>
<text x="379.8" y="195.2">DESCRIPTION</text>
<text x="280.5" y="201">1</text>
<text x="301.1" y="201">2</text>
<text x="316.5" y="201">EN 10210-2 - 30 x 30 x 2 - 180</text>
<text x="377" y="201">Tube</text>
<text x="280.5" y="206.8">2</text>
<text x="301.1" y="206.8">1</text>
<text x="316.5" y="206.8">EN 10210-2 - 30 x 30 x 2 - 90</text>
<text x="377" y="206.9">Tube</text>
<text x="220.7" y="215.3">4</text>
<text x="280.5" y="212.6">3</text>
<text x="301.1" y="212.6">2</text>
<text x="316.5" y="212.6">EN 10210-2 - 20 x 20 x 2 - 125</text>
<text x="377" y="212.6">Tube</text>
<text x="280.5" y="218.4">4</text>
<text x="301.1" y="218.4">1</text>
<text x="316.5" y="218.4">EN 10210-2 - 20 x 20 x 2 - 140</text>
<text x="377" y="218.5">Tube</text>
<text x="220.7" y="226.2">3</text>
<text x="280.5" y="224.2">5</text>
<text x="301.1" y="224.2">1</text>
<text x="316.5" y="224.2">AC-0013</text>
<text x="377" y="224.3">Rondstaf</text>
<text x="280.5" y="230">6</text>
<text x="301.1" y="230">1</text>
<text x="316.5" y="230">AC-0014</text>
<text x="377" y="230">Rondstaf</text>
<text x="280.5" y="235.8">7</text>
<text x="301.1" y="235.8">2</text>
<text x="316.5" y="235.8">AC-0015</text>
<text x="377" y="235.9">Rondstaf</text>
<text x="280.5" y="241.7">8</text>
<text x="301.1" y="241.6">1</text>
<text x="316.5" y="241.7">AC-0032</text>
<text x="377" y="241.7">Plaat</text>
<text x="278.3" y="247.4">101</text>
<text x="301.1" y="247.4">1</text>
<text x="316.5" y="247.5">Stuurtandwiel groot</text>
<text x="377" y="247.4">STEP AP203</text>
<text x="328.7" y="255.4">AC-0012.iam</text>
<text x="285.2" y="269.6">:1 : 4</text>
</g>
<text font-size="3.9" x="400.1" y="282">A3</text>
<g font-size="3">
<text x="286" y="256.3">26-3-2020</text>
<text x="290" y="252">Date</text>
<text x="301.6" y="255.7">Gerjan</text>
<text x="306.6" y="252">Name</text>
</g>
<text font-size="2.3" x="275.6" y="256.3">Drawn</text>
</svg>
